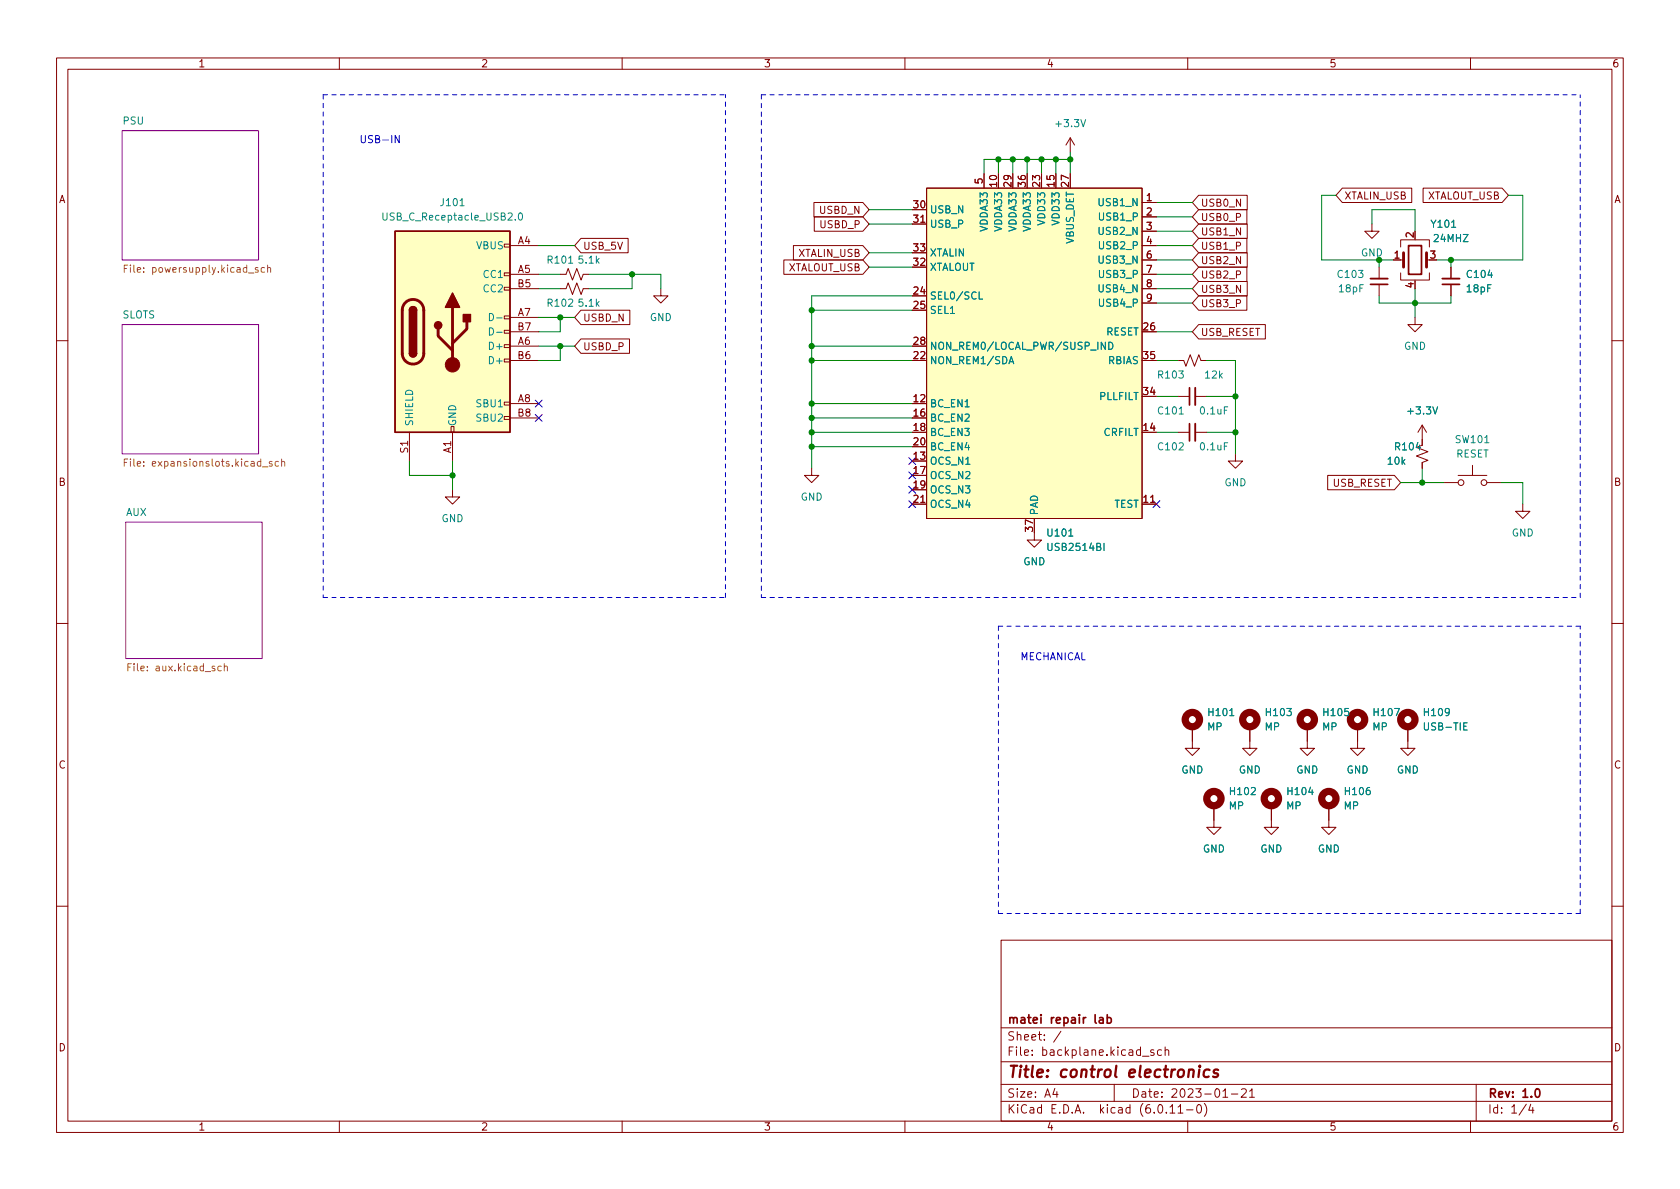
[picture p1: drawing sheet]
<svg xmlns="http://www.w3.org/2000/svg" width="297mm" height="210mm" viewBox="0 0 297 210" stroke-linecap="round" stroke-linejoin="round" font-family="sans-serif">
<g fill="none" stroke="#840000" stroke-width=".18">
<path d="M10 10.2h277v190.1h-277zM12 12.2h273v186.1h-273zM60 10.2v2M110 10.2v2M160 10.2v2M210 10.2v2M260 10.2v2M143.9 35.8h8.7l1.1 1.3-1.1 1.2h-8.7zM144 38.3h8.6l1.1 1.3-1.1 1.3h-8.6zM161.3 37.1h2.5M161.3 39.6h2.5M162.8 39.3h.7"/>
<path d="M163.8 33.3h38.1v58.4h-38.1zM174 30.7v2.6M176.5 30.7v2.6M179.1 30.7v2.6M181.6 30.7v2.6M184.1 30.7v2.6M186.7 30.7v2.6M189.2 24.4v2.5M189.2 30.7v2.6M189.2 24.4l-.7 1.2M189.2 24.4l.8 1.2M201.9 35.8h2.6"/>
<path d="M201.9 38.3h2.6M211.9 34.5h8.6v2.6h-8.6l-1.1-1.3zM211.9 37.1h8.6v2.5h-8.6l-1.1-1.3zM211.9 39.6h8.6v2.6h-8.6l-1.1-1.3zM237.3 33.3h12.3v2.5h-12.3l-1.1-1.3zM242.6 39.6v1.3h1.2l-1.2 1.3-1.3-1.3h1.3M251.6 33.3h14l1.1 1.2-1.1 1.3h-14zM89.2 58.4h1v.5h-1zM89.2 55.9h1v.5h-1zM89.2 50.8h1v.5h-1zM89.2 48.3h1v.5h-1zM89.2 43.2h1v.5h-1z"/>
<path d="M90.2 48.5h5M90.2 51h5M90.2 43.4h5M90.2 56.1h5M90.2 58.7h5M99.1 48.5h1l.4-1 .7 2 .8-2 .7 2 .4-1h1M99.1 51h1l.4-1 .7 2.1 .8-2.1 .7 2.1 .4-1.1h1M102.7 42.2h8.4v2.5h-8.4l-1.1-1.3zM102.7 54.9h8.7v2.5h-8.7l-1.1-1.3zM102.7 59.9h8.6v2.6h-8.6l-1.1-1.3zM116.8 51v1.3h1.3l-1.3 1.3-1.2-1.3h1.2M138.6 46h14l1.1 1.2-1.1 1.3h-14z"/>
<path d="M140.3 43.4h12.3l1.1 1.3-1.1 1.3h-12.3zM161.3 52.3h2.5M161.3 54.9h2.5M161.3 47.2h2.5M161.3 44.7h2.5M201.9 48.5h2.6M201.9 51h2.6M201.9 46h2.6M201.9 43.4h2.6M201.9 58.7h2.6M201.9 40.9h2.6M201.9 53.6h2.6"/>
<path d="M211.9 57.4h11.8v2.5h-11.8l-1.1-1.2zM211.9 49.8h8.6v2.5h-8.6l-1.1-1.3zM211.9 47.2h8.6v2.6h-8.6l-1.1-1.3zM211.9 44.7h8.6v2.5h-8.6l-1.1-1.2zM211.9 42.2h8.6v2.5h-8.6l-1.1-1.3zM211.9 52.3h8.6v2.6h-8.6l-1.1-1.3zM243.8 47.2v2.1M243.8 50.3v2M246.4 46h1.8M247.6 48.3v1.2h5.1v-1.2M247.6 43.7v-1.3h5.1v1.3M250.2 56.1v1.3h1.3l-1.3 1.3-1.3-1.3h1.3"/>
<path d="M250.2 49.5v.3M256.5 47.2v2.1M256.5 50.3v2M10 60.2h2M72.4 76.4v5.1M79.8 75.4h.5v1h-.5zM80 76.4v5.1M89.2 73.7h1v.5h-1zM89.2 71.1h1v.5h-1zM89.2 63.5h1v.5h-1zM89.2 61h1v.5h-1zM90.2 61.2h5"/>
<path d="M90.2 71.4h5M90.2 63.7h5M90.2 73.9h5M161.3 76.4h2.5M161.3 61.2h2.5M161.3 71.4h2.5M161.3 63.7h2.5M161.3 73.9h2.5M161.3 79h2.5M201.9 76.4h2.6M201.9 63.7h2.6M201.9 70.1h2.6"/>
<path d="M208.3 63.7h1l.4 1.1 .7-2.1 .8 2.1 .8-2.1 .3 1h1.1M208.3 76.4h2M208.3 70.1h2M211.3 76.4h2.1M211.3 70.1h2.1M251.5 75.2v3.5l-1.1 .4 2.1 .8-2.1 .7 2.1 .8-1 .4v1M251.5 75.2l-.8 1.2M251.5 75.2l.7 1.2M285 60.2h2M80 86.6v1.3h1.3l-1.3 1.2-1.3-1.2h1.3M143.5 82.8v1.3h1.3l-1.3 1.2-1.3-1.2h1.3M161.3 84.1h2.5"/>
<path d="M161.3 89.1h2.5M161.3 81.5h2.5M161.3 86.6h2.5M162.8 88.8h.7M182.9 91.7v3.8h1.2l-1.2 1.3-1.3-1.3h1.3M201.9 89.1h2.6M203.4 88.8h.8M218.4 80.3v1.2h1.3l-1.3 1.3-1.2-1.3h1.2M234.7 84.1h11.8l1.1 1.2-1.1 1.3h-11.8zM255.3 85.3h2.5M257.8 84.1h5.1M260.3 82.3v1.8"/>
<path d="M262.9 85.3h2.5M269.2 89.1v1.3h1.3l-1.3 1.3-1.2-1.3h1.2M10 110.2h2M285 110.2h2M210.8 128.5v3.8h1.3l-1.3 1.3-1.3-1.3h1.3M221 128.5v3.8h1.2l-1.2 1.3-1.3-1.3h1.3M231.1 128.5v3.8h1.3l-1.3 1.3-1.2-1.3h1.2M240 128.5v3.8h1.3l-1.3 1.3-1.2-1.3h1.2M248.9 128.5v3.8h1.3l-1.3 1.3-1.3-1.3h1.3M214.6 142.5v3.8h1.3l-1.3 1.3-1.2-1.3h1.2M224.8 142.5v3.8h1.3l-1.3 1.3-1.3-1.3h1.3M234.9 142.5v3.8h1.3l-1.3 1.3-1.2-1.3h1.2"/>
<path d="M10 160.2h2M177 166.3h108v32h-108zM285 160.2h2M60 198.3v2M110 198.3v2M160 198.3v2M177 194.8h108M177 191.8h108M177 187.8h108M177 181.8h108M182.5 186.5v.1M182.5 185.7v.1"/>
<path d="M184.6 183.8v.1M184.6 183v.1M187.6 182.4l-1.3 1.9M197 191.8v3M205.4 185.7l-.5-.1-.3 .3v.4l.2 .3h.6M206 185.8l.2-.2 .4 .1v.9M206 185.1v1.5M210 198.3v2M211.8 195.4l.1-.1a.81 .81 0 0 1 .6 .7 .81 .81 0 0 1-.3 .8h-.1a.81 .81 0 0 1-.6-.6 .81 .81 0 0 1 .3-.8zM212.9 195.1a1.72 1.72 0 0 1 0 2.3M217.7 193.5h1.2M219.5 192.7l.6-.2 .2 .2 .1 .3-1 1h1"/>
<path d="M220.9 193l.5-.5v1.5M220.9 194h.9M260 198.3v2M261 191.8v6.5M270.6 195.3l-.3 1h.9M271 195.8v1"/>
<circle cx="258.3" cy="85.3" r=".51"/>
<circle cx="262.4" cy="85.3" r=".51"/>
</g>
<path d="M242.3 50.3h3.1M249 43.4h2.3v5.1h-2.3zM255 50.3h3.1M210.3 68.6v3M210.3 74.9v3.1M184.1 179.4v.2M184.1 179.9v1" fill="none" stroke="#840000" stroke-width=".3"/>
<g fill="#fff" stroke="#fff" stroke-width=".18">
<path d="M22.2 92.3h24.2v24.2h-24.2z"/>
<path d="M21.6 57.4h24.1v22.9h-24.1z"/>
<path d="M21.6 23.1h24.1v22.9h-24.1z"/>
</g>
<path d="M21.6 23.1h24.1v22.9h-24.1zM21.6 57.4h24.1v22.9h-24.1zM22.2 92.3h24.2v24.2h-24.2z" fill="none" stroke="#840084" stroke-width=".18"/>
<g fill="none" stroke="#848400" stroke-width=".18">
<path d="M25.4 48v.1M25.4 47.4v.1M45.6 47.4l-.3-.1-.2 .2 .1 .2 .4 .1v.3h-.5M46.8 47.4l-.4-.1-.2 .2 .1 .6h.5M47.3 47.4l.2-.1 .3 .1 .1 .7M47.3 46.9v1.2M25.4 82.3v.1M25.4 81.7v.1M46.4 82.6h1M48.1 81.7l-.3-.1-.2 .2 .1 .2 .4 .1v.3h-.5M49.2 81.7l-.3-.1-.3 .2 .2 .6h.4M49.8 81.7l.2-.1 .3 .1v.7"/>
<path d="M49.8 81.2v1.2M26.1 118.5v.1M26.1 117.8v.2M39.1 117.8h-.3l-.3 .2 .1 .6h.5M39.7 117.9l.1-.1h.3l.1 .8M39.7 117.4v1.2"/>
</g>
<g fill="none" stroke="#008484" stroke-width=".18">
<path d="M81.3 36.4h.8M91.1 38.8v.1M91.8 37.8l.2-.1a.68 .68 0 0 1 .4 .6 .68 .68 0 0 1-.4 .6l-.2-.1-.1-.4zM191.1 21.1l.4 1.3 .5-1.3M86.5 55.4a.64 .64 0 0 1 .8 .7 .64 .64 0 0 1-.8 .6zM86.5 58a.64 .64 0 0 1 .8 .6 .64 .64 0 0 1-.8 .6zM87.8 56.2h1M87.8 58.8h1M100.5 46.5h.8M173.1 51.6v1.3h.6M256.7 40.2h.7M263.4 47.7l-.3 1h.8"/>
<path d="M178.4 64.3l.4-1.2 .4 1.2M178.5 64h.6M196 60.5a.64 .64 0 0 1 .8 .6 .64 .64 0 0 1-.8 .7zM208.5 73.2h.7M217.1 78.3h-.6v1.3M217.1 71.9h-.6v1.3M250.7 78.2l-.3 .9h.8M253.3 71.9l.5 1.3 .4-1.3M262.5 78.3h.8M189 94.8h.7M193.9 96.7l.6-.1 .1-.2-.1-.2-.6-.1v1.2h.5l.2-.1 .1-.3-.3-.2M195.2 96.1v1.2"/>
<path d="M217.4 126.6h.8M221.2 139.4l.5-.1 .3 .3-.8 .9h.8M227.5 125.3h.8l-.4 .5 .4 .1v.5l-.2 .2-.6-.2M231.7 139.2l-.3 .9h.8M238.4 125.3h-.6v.6l.1-.1h.5l.1 .2-.1 .4-.2 .2-.4-.2M242.2 139.3h-.4a.86 .86 0 0 0 0 1.2l.4-.1 .1-.4-.3-.3-.3 .1-.1 .2M246.6 125.3h.8l-.5 1.3M256.3 125.8l-.3 .3-.3-.1-.2-.2v-.3l.3-.2h.3l.2 .2a.84 .84 0 0 1-.4 1.1h-.2M258.8 128.4h.4M259.4 127.8h-.6v1.3h.6"/>
</g>
<path d="M242.3 49.3h3.1M255 49.3h3.1M211.3 68.6v3M211.3 74.9v3.1" fill="none" stroke="#840000" stroke-width=".33"/>
<path d="M77.5 58.2v1.2l2.5 2.6M80 54.4v10.1M82.5 56.9v1.3l-2.5 2.5M248.2 44.7v2.5M252.2 44.7v2.5M71.1 62.5a1.91 1.91 0 0 0 1.9 1.9 1.91 1.91 0 0 0 1.9-1.9M71.1 62.5v-7.6a1.91 1.91 0 0 1 1.9-1.9 1.91 1.91 0 0 1 1.9 1.9v7.6" fill="none" stroke="#840000" stroke-width=".51"/>
<g fill="#ffffc2" stroke="#ffffc2" stroke-width=".18">
<path d="M69.8 40.9h20.4v35.5h-20.4z"/>
<path d="M163.8 33.3h38.1v58.4h-38.1z"/>
</g>
<path d="M69.8 40.9h20.4v35.5h-20.4zM72.4 54.9a.64 .64 0 0 1 .6-.7 .64 .64 0 0 1 .7 .7M72.4 62.5a.64 .64 0 0 0 .6 .6 .64 .64 0 0 0 .7-.6" fill="none" stroke="#840000" stroke-width=".25"/>
<g fill="#840000" stroke="#840000" stroke-width=".25">
<path d="M72.4 62.5h1.3a.64 .64 0 0 1-.7 .6 .64 .64 0 0 1-.6-.6z"/>
<path d="M72.4 54.9h1.3v7.6h-1.3z"/>
<path d="M72.6 54.4a.64 .64 0 0 1 .7-.1 .64 .64 0 0 1 .4 .6h-1.3z"/>
<path d="M80 51.8l1.3 2.6h-2.6z"/>
<path d="M81.9 55.6h1.3v1.3h-1.3z"/>
<circle cx="77.5" cy="57.5" r=".63"/>
</g>
<circle cx="80" cy="64.5" r="1.27" fill="#840000" stroke="#840000" stroke-width=".18"/>
<g fill="none" stroke="#840000" stroke-width="1.3">
<circle cx="210.8" cy="127.2" r="1.27"/>
<circle cx="221" cy="127.2" r="1.27"/>
<circle cx="231.1" cy="127.2" r="1.27"/>
<circle cx="240" cy="127.2" r="1.27"/>
<circle cx="248.9" cy="127.2" r="1.27"/>
<circle cx="214.6" cy="141.2" r="1.27"/>
<circle cx="224.8" cy="141.2" r="1.27"/>
<circle cx="234.9" cy="141.2" r="1.27"/>
</g>
<path d="M70.6 24v1.2l-.7-1.2v1.2" fill="none" stroke="#0000c2" stroke-width=".18"/>
<path d="M57.1 16.8v88.9M57.1 16.8h71.2M134.6 16.8v88.9M134.6 16.8h144.8M57.1 105.7h71.2M128.3 105.7v-88.9M134.6 105.7h144.8M176.5 110.7h102.9M176.5 110.7v50.8M279.4 105.7v-88.9M176.5 161.5h102.9M279.4 161.5v-50.8" fill="none" stroke="#0000c2" stroke-width=".18" stroke-dasharray=".8 .8"/>
<g fill="none" stroke="#008400" stroke-width=".18">
<path d="M153.7 37.1h7.6M153.7 39.6h7.6M176.5 28.2v2.5M179.1 28.2v2.5M181.6 28.2v2.5M184.1 28.2v2.5M186.7 28.2v2.5M189.2 26.9v3.8M189.2 28.2h-15.2v2.5M204.5 38.3h6.3M204.5 35.8h6.3M236.2 34.5h-2.5v11.5h12.7"/>
<path d="M242.6 39.6v-2.5h7.6v3.8M266.7 34.5h2.5v11.5h-15.2M95.2 48.5h3.9M95.2 43.4h6.4M95.2 51h3.9M95.2 56.1h6.4M99.1 56.1v2.6h-3.9M104.1 48.5h12.7v2.5M111.8 48.5v2.5h-7.7M143.5 54.9h17.8M153.7 47.2h7.6M153.7 44.7h7.6"/>
<path d="M161.3 52.3h-17.8v30.5M204.5 58.7h6.3M204.5 53.6h6.3M204.5 46h6.3M204.5 48.5h6.3M204.5 43.4h6.3M204.5 40.9h6.3M204.5 51h6.3M243.8 52.3v1.3h12.7v-1.3M243.8 46v1.2M250.2 51v5.1M256.5 46v1.2"/>
<path d="M95.2 61.2h6.4M99.1 61.2v2.5h-3.9M143.5 76.4h17.8M143.5 63.7h17.8M143.5 73.9h17.8M143.5 71.4h17.8M143.5 79h17.8M143.5 61.2h17.8M204.5 70.1h3.8M204.5 76.4h3.8M204.5 63.7h3.8M213.4 70.1h5"/>
<path d="M213.4 76.4h5M213.4 63.7h5v16.6M72.4 81.5v2.6h7.6M80 81.5v5.1M247.6 85.3h7.7M251.5 82.8v2.5M265.4 85.3h3.8v3.8"/>
</g>
<g fill="none" stroke="#000084" stroke-width=".18">
<path d="M94.6 70.8l1.3 1.2M94.6 73.3l1.3 1.2M95.9 70.8l-1.3 1.2M95.9 73.3l-1.3 1.2M160.7 86l1.2 1.2M160.7 80.9l1.2 1.2M160.7 83.5l1.2 1.2M160.7 88.5l1.2 1.3M161.9 86l-1.2 1.2M161.9 80.9l-1.2 1.2M161.9 83.5l-1.2 1.2M161.9 88.5l-1.2 1.3"/>
<path d="M203.9 88.5l1.2 1.3M205.1 88.5l-1.2 1.3"/>
</g>
<g fill="#008400" stroke="#008400" stroke-width=".18">
<circle cx="111.8" cy="48.5" r=".46"/>
<circle cx="99.1" cy="61.2" r=".46"/>
<circle cx="99.1" cy="56.1" r=".46"/>
<circle cx="80" cy="84.1" r=".46"/>
<circle cx="181.6" cy="28.2" r=".46"/>
<circle cx="179.1" cy="28.2" r=".46"/>
<circle cx="184.1" cy="28.2" r=".46"/>
<circle cx="186.7" cy="28.2" r=".46"/>
<circle cx="176.5" cy="28.2" r=".46"/>
<circle cx="143.5" cy="71.4" r=".46"/>
<circle cx="143.5" cy="73.9" r=".46"/>
<circle cx="143.5" cy="63.7" r=".46"/>
<circle cx="143.5" cy="61.2" r=".46"/>
<circle cx="143.5" cy="54.9" r=".46"/>
<circle cx="218.4" cy="70.1" r=".46"/>
<circle cx="250.2" cy="53.6" r=".46"/>
<circle cx="256.5" cy="46" r=".46"/>
<circle cx="243.8" cy="46" r=".46"/>
<circle cx="189.2" cy="28.2" r=".46"/>
<circle cx="218.4" cy="76.4" r=".46"/>
<circle cx="251.5" cy="85.3" r=".46"/>
<circle cx="143.5" cy="76.4" r=".46"/>
<circle cx="143.5" cy="79" r=".46"/>
</g>
<g font-size="2.8" fill="#840000">
<text x="178" y="191.2">Title:</text>
<text x="187.3" y="191.2">control</text>
<text x="199.8" y="191.2">electronics</text>
</g>
<g font-size="2.1" fill="#840000">
<text x="178" y="184.5">Sheet:</text>
<text x="178" y="181.5">matei</text>
<text x="185.7" y="181.5">repair</text>
<text x="193.7" y="181.5">lab</text>
<text x="178" y="187.2">File:</text>
<text x="184.4" y="187.2">backplane.kicad_sch</text>
<text x="178" y="197.4">KiCad</text>
<text x="178" y="194.6">Size:</text>
<text x="184.7" y="194.6">A4</text>
<text x="185.7" y="197.4">E.D.A.</text>
<text x="194.6" y="197.4">kicad</text>
<text x="200" y="194.6">Date:</text>
<text x="201.8" y="197.4">(6.0.11-0)</text>
<text x="207" y="194.6">2023-01-21</text>
<text x="263" y="194.6">Rev:</text>
<text x="263" y="197.4">Id:</text>
<text x="267.1" y="197.4">1/4</text>
<text x="269.1" y="194.6">1.0</text>
</g>
<g font-size="1.8" fill="#840000">
<text x="35" y="12.3">1</text>
<text x="85" y="12.3">2</text>
<text x="135" y="12.3">3</text>
<text x="185" y="12.3">4</text>
<text x="235" y="12.3">5</text>
<text x="285" y="12.3">6</text>
<text x="173.7" y="32.7" transform="rotate(-90 173.7 32.7)">5</text>
<text x="176.3" y="33.3" transform="rotate(-90 176.3 33.3)">10</text>
<text x="178.8" y="33.3" transform="rotate(-90 178.8 33.3)">29</text>
<text x="181.4" y="33.3" transform="rotate(-90 181.4 33.3)">36</text>
<text x="183.9" y="33.3" transform="rotate(-90 183.9 33.3)">23</text>
<text x="186.4" y="33.3" transform="rotate(-90 186.4 33.3)">15</text>
<text x="189" y="33.3" transform="rotate(-90 189 33.3)">27</text>
<text x="202.5" y="35.6">1</text>
<text x="237.6" y="35.7">XTALIN_USB</text>
<text x="252.4" y="35.7">XTALOUT_USB</text>
<text x="10.4" y="36.3">A</text>
<text x="144.7" y="38.2">USBD_N</text>
<text x="144.8" y="40.7">USBD_P</text>
<text x="161.3" y="36.8">30</text>
<text x="161.3" y="39.4">31</text>
<text x="202.5" y="38.1">2</text>
<text x="202.5" y="40.6">3</text>
<text x="212.2" y="36.9">USB0_N</text>
<text x="212.2" y="39.5">USB0_P</text>
<text x="285.4" y="36.3">A</text>
<text x="91.5" y="43.2">A4</text>
<text x="103" y="44.5">USB_5V</text>
<text x="141.1" y="45.8">XTALIN_USB</text>
<text x="161.3" y="47">32</text>
<text x="161.3" y="44.4">33</text>
<text x="202.5" y="43.2">4</text>
<text x="202.5" y="45.7">6</text>
<text x="212.2" y="47.1">USB2_N</text>
<text x="212.2" y="44.5">USB1_P</text>
<text x="212.2" y="42">USB1_N</text>
<text x="246.3" y="45.7">1</text>
<text x="249.9" y="42.2" transform="rotate(-90 249.9 42.2)">2</text>
<text x="252.7" y="45.7">3</text>
<text x="91.4" y="50.8">B5</text>
<text x="91.5" y="48.3">A5</text>
<text x="139.4" y="48.4">XTALOUT_USB</text>
<text x="161.3" y="52.1">24</text>
<text x="202.5" y="48.3">7</text>
<text x="202.5" y="50.8">8</text>
<text x="202.5" y="53.3">9</text>
<text x="212.2" y="52.2">USB3_N</text>
<text x="212.2" y="49.6">USB2_P</text>
<text x="249.9" y="51.1" transform="rotate(-90 249.9 51.1)">4</text>
<text x="91.4" y="58.4">B7</text>
<text x="91.5" y="55.9">A7</text>
<text x="103" y="57.2">USBD_N</text>
<text x="161.3" y="54.6">25</text>
<text x="201.9" y="58.4">26</text>
<text x="212.2" y="59.8">USB_RESET</text>
<text x="212.2" y="54.7">USB3_P</text>
<text x="91.4" y="63.5">B6</text>
<text x="91.5" y="61">A6</text>
<text x="103" y="62.3">USBD_P</text>
<text x="161.3" y="63.5">22</text>
<text x="161.3" y="61">28</text>
<text x="201.9" y="63.5">35</text>
<text x="91.5" y="71.1">A8</text>
<text x="161.3" y="71.1">12</text>
<text x="201.9" y="69.8">34</text>
<text x="91.4" y="73.7">B8</text>
<text x="161.3" y="73.7">16</text>
<text x="161.3" y="76.2">18</text>
<text x="201.9" y="76.2">14</text>
<text x="72.1" y="80.3" transform="rotate(-90 72.1 80.3)">S1</text>
<text x="79.8" y="80.2" transform="rotate(-90 79.8 80.2)">A1</text>
<text x="161.3" y="81.3">13</text>
<text x="161.3" y="83.8">17</text>
<text x="161.3" y="78.7">20</text>
<text x="10.3" y="86.3">B</text>
<text x="161.3" y="86.4">19</text>
<text x="161.3" y="88.9">21</text>
<text x="201.9" y="88.9">11</text>
<text x="235.5" y="86.5">USB_RESET</text>
<text x="285.3" y="86.3">B</text>
<text x="182.6" y="94.2" transform="rotate(-90 182.6 94.2)">37</text>
<text x="10.3" y="136.3">C</text>
<text x="285.3" y="136.3">C</text>
<text x="10.3" y="186.3">D</text>
<text x="285.3" y="186.3">D</text>
<text x="35" y="200.3">1</text>
<text x="85" y="200.3">2</text>
<text x="135" y="200.3">3</text>
<text x="185" y="200.3">4</text>
<text x="235" y="200.3">5</text>
<text x="285" y="200.3">6</text>
</g>
<g font-size="1.8" fill="#008484">
<text x="21.6" y="22.4">PSU</text>
<text x="186.3" y="22.9">+3.3V</text>
<text x="67.3" y="39.4">USB_C_Receptacle_USB2.0</text>
<text x="77.6" y="36.8">J101</text>
<text x="164.3" y="38.1">USB_N</text>
<text x="164.3" y="40.6">USB_P</text>
<text x="175" y="41.1" transform="rotate(-90 175 41.1)">VDDA33</text>
<text x="177.6" y="41.1" transform="rotate(-90 177.6 41.1)">VDDA33</text>
<text x="180.1" y="41.1" transform="rotate(-90 180.1 41.1)">VDDA33</text>
<text x="182.6" y="41.1" transform="rotate(-90 182.6 41.1)">VDDA33</text>
<text x="185.2" y="40" transform="rotate(-90 185.2 40)">VDD33</text>
<text x="187.7" y="40" transform="rotate(-90 187.7 40)">VDD33</text>
<text x="194" y="36.8">USB1_N</text>
<text x="194" y="41.9">USB2_N</text>
<text x="194" y="39.4">USB1_P</text>
<text x="252.8" y="40.6">Y101</text>
<text x="84.1" y="44.5">VBUS</text>
<text x="96.5" y="47">R101</text>
<text x="102" y="47">5.1k</text>
<text x="164.3" y="45.7">XTALIN</text>
<text x="190.3" y="43.2" transform="rotate(-90 190.3 43.2)">VBUS_DET</text>
<text x="194" y="47">USB3_N</text>
<text x="194" y="44.5">USB2_P</text>
<text x="240.6" y="45.7">GND</text>
<text x="253.3" y="43.2">24MHZ</text>
<text x="85.3" y="49.5">CC1</text>
<text x="85.3" y="52.1">CC2</text>
<text x="164.3" y="53.3">SEL0/SCL</text>
<text x="164.3" y="48.3">XTALOUT</text>
<text x="194" y="52.1">USB4_N</text>
<text x="194" y="49.5">USB3_P</text>
<text x="236.2" y="49.5">C103</text>
<text x="236.5" y="52.1">18pF</text>
<text x="259.1" y="49.5">C104</text>
<text x="259.1" y="52.1">18pF</text>
<text x="21.6" y="56.7">SLOTS</text>
<text x="96.5" y="54.6">R102</text>
<text x="102" y="54.6">5.1k</text>
<text x="114.8" y="57.2">GND</text>
<text x="164.3" y="55.9">SEL1</text>
<text x="194" y="54.6">USB4_P</text>
<text x="195.5" y="59.7">RESET</text>
<text x="86.2" y="62.2">D+</text>
<text x="86.2" y="64.8">D+</text>
<text x="164.3" y="64.8">NON_REM1/SDA</text>
<text x="164.3" y="62.2">NON_REM0/LOCAL_PWR/SUSP_IND</text>
<text x="195.8" y="64.8">RBIAS</text>
<text x="248.2" y="62.2">GND</text>
<text x="194.3" y="71.1">PLLFILT</text>
<text x="204.5" y="67.3">R103</text>
<text x="212.8" y="67.3">12k</text>
<text x="73.4" y="75.4" transform="rotate(-90 73.4 75.4)">SHIELD</text>
<text x="81" y="75.4" transform="rotate(-90 81 75.4)">GND</text>
<text x="84" y="72.4">SBU1</text>
<text x="84" y="74.9">SBU2</text>
<text x="164.3" y="72.4">BC_EN1</text>
<text x="164.3" y="74.9">BC_EN2</text>
<text x="164.3" y="77.5">BC_EN3</text>
<text x="195" y="77.5">CRFILT</text>
<text x="204.5" y="73.7">C101</text>
<text x="211.9" y="73.7">0.1uF</text>
<text x="248.5" y="73.7">+3.3V</text>
<text x="164.3" y="82.6">OCS_N1</text>
<text x="164.3" y="80">BC_EN4</text>
<text x="204.5" y="80">C102</text>
<text x="211.9" y="80">0.1uF</text>
<text x="245.1" y="82.6">10k</text>
<text x="246.4" y="80">R104</text>
<text x="257.1" y="78.7">SW101</text>
<text x="257.4" y="81.3">RESET</text>
<text x="141.5" y="88.9">GND</text>
<text x="164.3" y="85.1">OCS_N2</text>
<text x="164.3" y="87.6">OCS_N3</text>
<text x="216.4" y="86.4">GND</text>
<text x="22.2" y="91.6">AUX</text>
<text x="78" y="92.7">GND</text>
<text x="164.3" y="90.2">OCS_N4</text>
<text x="183.9" y="91.2" transform="rotate(-90 183.9 91.2)">PAD</text>
<text x="184.9" y="95.3">U101</text>
<text x="197" y="90.2">TEST</text>
<text x="267.2" y="95.3">GND</text>
<text x="180.9" y="100.3">GND</text>
<text x="184.9" y="97.8">USB2514BI</text>
<text x="213.4" y="127">H101</text>
<text x="213.4" y="129.5">MP</text>
<text x="223.5" y="127">H103</text>
<text x="223.5" y="129.5">MP</text>
<text x="233.7" y="127">H105</text>
<text x="233.7" y="129.5">MP</text>
<text x="242.6" y="127">H107</text>
<text x="242.6" y="129.5">MP</text>
<text x="251.5" y="127">H109</text>
<text x="251.5" y="129.5">USB-TIE</text>
<text x="208.8" y="137.2">GND</text>
<text x="219" y="137.2">GND</text>
<text x="229.1" y="137.2">GND</text>
<text x="238" y="137.2">GND</text>
<text x="246.9" y="137.2">GND</text>
<text x="217.2" y="141">H102</text>
<text x="217.2" y="143.5">MP</text>
<text x="227.3" y="141">H104</text>
<text x="227.3" y="143.5">MP</text>
<text x="237.5" y="141">H106</text>
<text x="237.5" y="143.5">MP</text>
<text x="212.6" y="151.1">GND</text>
<text x="222.8" y="151.1">GND</text>
<text x="232.9" y="151.1">GND</text>
</g>
<g font-size="1.8" fill="#0000c2">
<text x="63.5" y="25.3">USB-IN</text>
<text x="180.3" y="116.7">MECHANICAL</text>
</g>
<g font-size="1.8" fill="#848400">
<text x="21.6" y="48.6">File:</text>
<text x="26.8" y="48.6">powersupply.kicad_sch</text>
<text x="21.6" y="82.9">File:</text>
<text x="26.8" y="82.9">expansionslots.kicad_sch</text>
<text x="22.2" y="119.1">File:</text>
<text x="27.4" y="119.1">aux.kicad_sch</text>
</g>
</svg>
